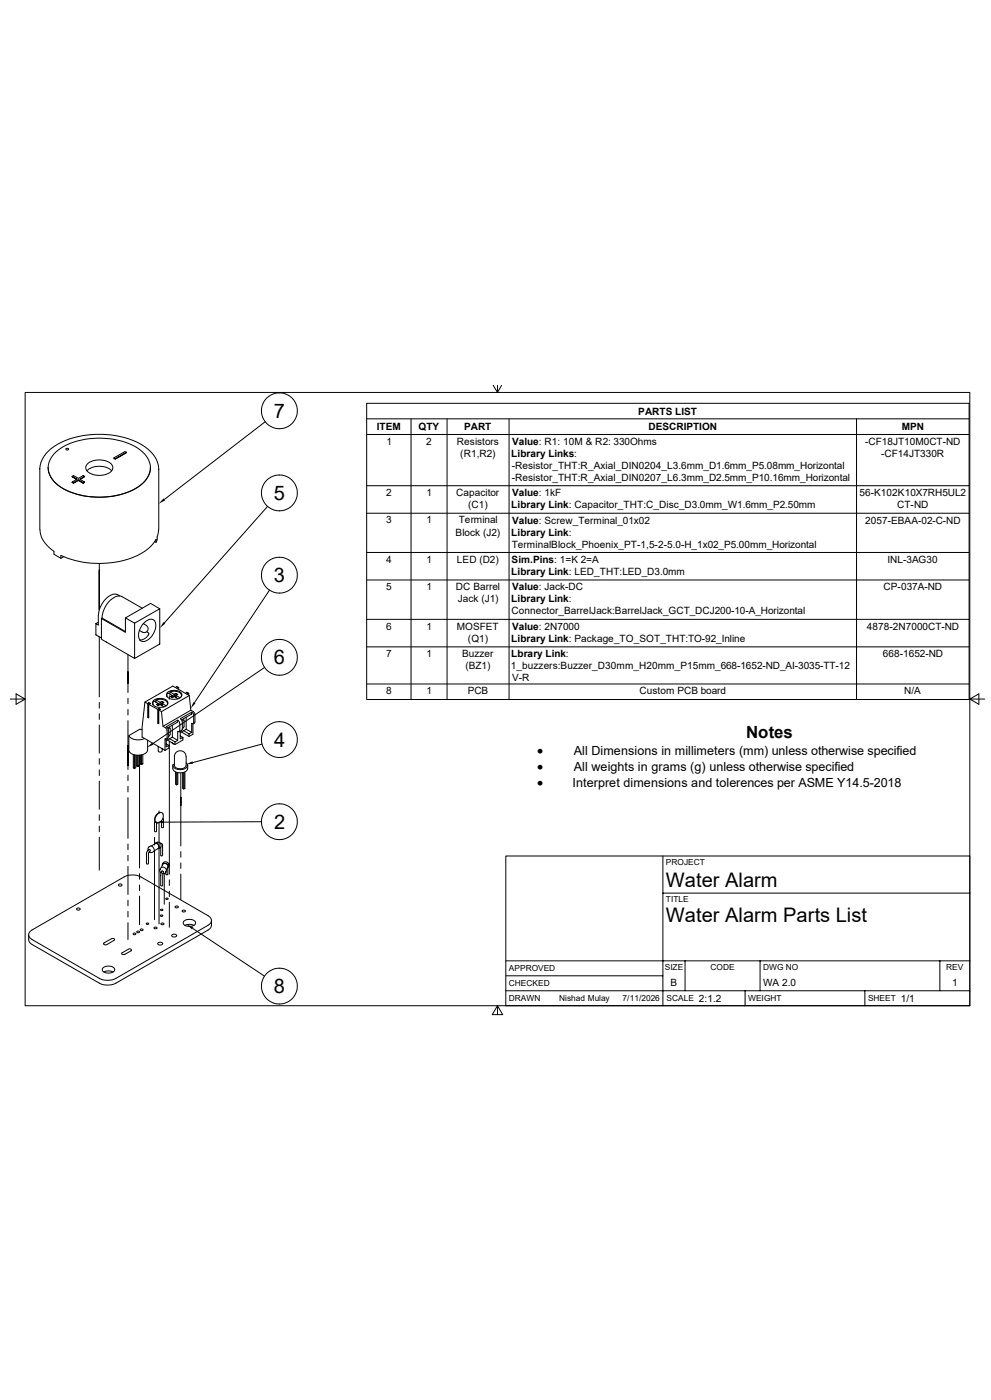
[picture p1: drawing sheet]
<svg xmlns="http://www.w3.org/2000/svg" width="297mm" height="420mm" viewBox="0 0 297 420" stroke-linecap="round" stroke-linejoin="round" font-family="sans-serif">
<g fill="none" stroke="#000" stroke-width=".3">
<path d="M7.5 117.7h283.2v184h-283.2zM147.8 115.6l1.3 2.1v-2.1M150.3 115.6l-1.2 2.1M16.2 136.2a19.6 19.6 0 0 1 15.4-4.7 17 17 0 0 1 12.3 5.3 5.8 5.8 0 0 1-1.2 8.2 21.1 21.1 0 0 1-16 4 16.1 16.1 0 0 1-11-5.2 5.6 5.6 0 0 1 .5-7.6zM19.8 134.6h.7a.38 .38 0 0 1-.3 .4 .38 .38 0 0 1-.4-.4zM26.1 139.2a5.6 5.6 0 0 1 7.5 .4 1.88 1.88 0 0 1-1.5 2.6 5.5 5.5 0 0 1-6.2-1.2l-.2-1.1zM34.1 137.4l.4 .4zM34.5 137.6l3.4-1.9-3.4 2.1M37.9 135.7l-.4-.2-3.4 1.9M79.5 126.5l-30.2 23.3M109.9 121h180.5v88.8h-180.5zM109.9 125.6h180.5"/>
<path d="M109.9 130.3h180.5M123.2 125.6v84.2M134 125.6v84.2M152.6 125.6v84.2M256.7 125.6v84.2M11.9 158.8v-18.5l.3-1.4 .7-1.5 .9-1.3 1.2-1.3 2.1-1.5 1.7-.8 3.8-1.4 2.5-.5 3.3-.3 6.1 .3 4.5 1.2 4.1 2 1.7 1.4 1.3 1.5 1 1.6 .5 2.2v18.3M12 158.8a8.4 8.4 0 0 0 4.2 6.6v.8l2.1 1.3M14.4 140.3h.1M21.6 142.9l1.5 .9-1.5 .8 .4 .4-.4-.4M22.9 143.8l-1.3-.9 .4-.2 1.5 .8 1.4-.8 .5 .2-1.4 .9M23.5 144.1l1.4 .9 .5-.4M23.5 144l-1.5 .8"/>
<path d="M24.9 144.8l-1.4-.8-1.5 1M25.4 142.9l-1.5 .9 1.5 .8-.5 .4M26 141.2a5.8 5.8 0 0 1 7.5 0M45.1 140.3a8.1 8.1 0 0 1-5.4 6.8 24 24 0 0 1-21.6-1 7.5 7.5 0 0 1-3.7-5.8M47.5 158.8l-.4 2.3M80.2 151.9l-30.9 35M109.9 145.7h180.5M109.9 154h180.5M19.1 167l-.9 .5M29.8 169v13.9M35.9 178.8a3 3 0 0 0-4.3 .9 7.9 7.9 0 0 0-2.1 4.9M46.3 162.6h.5"/>
<path d="M46.8 162.6v-.8a16.6 16.6 0 0 1-12 6.8 28.1 28.1 0 0 1-16.5-2l-.1 .9M47.1 161.9l-.3 .7M47.1 161.1v.8M80.8 177l-22.5 33.8M109.9 165.7h180.5M109.9 174h180.5M29.5 184.6v2.9l-.8-.4v3.4l1.7 .9M29.5 186.7l-.8 .4M29.8 191.1v18M30.4 185.5l7.2 4.2v-4.3l2.7 1.5v10.6M31.9 192.7h.1M31.9 192.6l.1 .1"/>
<path d="M38.4 196.4v11.4M40.3 186.9l7.6-4.3v10.6l-7.6 4.3-9.9-5.7v-6.3l.2-.1 7 4M42.6 182.5l-6-3.5a3.7 3.7 0 0 0-4.3 1.8 7.8 7.8 0 0 0-1.7 4.6M42.9 187.1l1 .5M43 187.1a2.27 2.27 0 0 1 3.4-.8 4.8 4.8 0 0 1-3.6 6.1 1.98 1.98 0 0 1-1.2-2.7l.4-1.1zM43.9 187.7a1.14 1.14 0 0 1 .3 1.5 1.14 1.14 0 0 1-1.5 .4l-1-.5M44 189.5l.6 .6a2.75 2.75 0 0 1-2.8 1.8M47.9 182.6l-2.8-1.6-7.5 4.4M109.9 185.8h180.5M109.9 194.1h180.5M3 209.7h4.5l-2.7-1.5v3.1l2.7-1.6M29.8 210.7v1.7"/>
<path d="M29.8 214.1v1.7M29.8 217.5v8.4M38.4 216.2v14.6M38.4 209.5v1.6M38.4 212.8v1.7M42 218.7l-3.4 2v4.6a3.7 3.7 0 0 0 5.6 0v-3.3M42 218.8l.6 .1M43.4 210.6l.9 .5v4.1l.3 .2v-4.1l2.7 1.5v4.2l.3 .1v-4.1l.8 .5 .5 4.4 .8 .5 .4 .8-.1 2.3-.2 .2-.4-.1v3.5l-6.8-4v-2.9zM43.4 210.6l8.4-4.8 .8 .5 .4-.4 .6 .3-.7 .3 2.7 1.5 .4-.4 .6 .4-.7 .2 .8 .5 .5 4.4 .8 .4M44.3 211.1l.3-.4 .6 .4-.6 .2M44.6 214.9l-.3 .3M44.6 210.7v.5"/>
<path d="M45.8 211v.3M46.1 210.1a3.1 3.1 0 0 1 4.2 .5 1.54 1.54 0 0 1-1.8 1.6 2.27 2.27 0 0 1-2.8-1.3zM46.7 210l1.3 .7 .6-.3 .5 .3-.5 .3v.7M46.7 210v.7M46.8 210a2.77 2.77 0 0 1 3.4 .9l-.1 .5M47.6 212.5v.5l.6-.2-.6-.3-.3 .3M47.6 216.7l-.3 .3M48 211.4l-.5 .3-.6-.3 .5-.4v.7M48 211.4l1.1 .6M48 210.7v.7M48.6 210.4v.7M48.6 211.1l-.6 .3-1.8-1.1-.3 .4v.7"/>
<path d="M48.6 211l1.2 .8M50 208.6v.3M50.2 207.7a3.1 3.1 0 0 1 4.3 .5 1.54 1.54 0 0 1-1.8 1.6 2.27 2.27 0 0 1-2.8-1.4zM50.2 211v.3M50.8 218.4l-.4 .2M50.8 208.7v1.1zM50.8 218.4l.2 .1M50.9 207.6l1.3 .7 .5-.3 .6 .3-.6 .3v.7M50.9 207.6v.6M51 207.6a2.77 2.77 0 0 1 3.4 .8l-.1 .6M51 218.5v1.8M51.6 217.6v3.5"/>
<path d="M52.2 209l-.6 .3-.5-.3 .5-.4v.7M52.2 209l1.1 .6M52.2 208.3v.7M52.7 208v.7M52.7 208.7l-.5 .3-1.8-1.1-.3 .3v.8M52.7 208.6l1.3 .7M53.3 216v.6l-3.1 1.8M53.4 216.2l.5 .8-.1 2.3-.2 .2-.3-.1v2.7l-.8 .4M53.4 216.1l-3.6 1.9 .7 .9-.2 2.6M53.6 206.2v.6M54 219.4v2.3l.8-.5M54.4 208.6v.3"/>
<path d="M54.9 216h.3v2l-.5 .5M54.9 215.9l-.3 .3M55 219.2l.8-.4 1.6 .9M55 219.2l-1 .6M55 219.2l1.6 1v.7M55.8 215.1v3.7M56.6 208v.5M56.7 208.7l-8.3 4.8M57.2 213.1l-8.3 4.8M57.4 213.7v.5l-3 1.7M57.6 213.7l.4 .7v2.5l-.2 .2-.4-.1v2.7l-.8 .5M57.6 213.7l-3.6 1.9 .6 .8 .1 2.4-1 .7"/>
<path d="M57.8 217.1v3.2l-1.2 .6-2.2-1.3M58 213.5l.4 .7-.1 2.7M58.3 216.9l-.4 .2M79.3 200.2l-33.5 22.9M109.9 205.2h180.5M290.7 209.7l2.7 1.6v-3.1l-2.7 1.5h4.4M29.8 227.6v1.7M29.8 231v1.7M29.8 234.4v8.4M38.4 239.3v12.2M38.4 232.5v1.7M38.4 235.9v1.7"/>
<path d="M38.6 220.7a3.9 3.9 0 0 0 4.7 .8M40 226.4v4l.3 .2M40.3 226.5v4.1M40.7 226.6v3.7l-.4 .3M41 226.6v3.2l.4 .2M41.7 226.6v3.1l-.3 .3v-3.4M41.8 226.6v33.8M42.1 226.6v2.6l.3 .2M42.8 226.4v2.8l-.4 .2v-2.9M47.4 223.9l.1 1.4a.62 .62 0 0 0 .5 .3 .62 .62 0 0 0 .6-.3M48.6 224.6v.7M49.8 221.7v2.4l.8-.5v.8l-1.2 .7"/>
<path d="M49.8 223.2l.8 .4M50.3 221.5l-.3 .2M50.8 222.3v40M50.8 221.6l1.7 .9v.9M50.8 221.6l.8-.5 1.7 1M50.8 221.6l-1 .6M51 220.3l-.5 .6M51.6 222.8l.2 .3 .5 .1M51.8 229.6v1M51.8 230.6a2.63 2.63 0 0 0 4 .7l.4-.7M52.3 229.2l-.5 .3M52.6 231.6v3.7l.4 .2"/>
<path d="M53 231.7v3.8l.3-.2v-3.5M54 220.8l.8 .4v.8l-2.3 1.4-2.3-1.4M54.2 231.9v21.9M54.7 231.8v4.7l.4 .2M55.4 231.6v4.9l-.3 .2v-5M55.8 228.9a.96 .96 0 0 1 .4 1 .96 .96 0 0 1-.8 .7 2.41 2.41 0 0 1-3.6-1.2M55.8 226.9a1.74 1.74 0 0 0-1.8-1.7 1.74 1.74 0 0 0-1.7 1.7v2.7a1.99 1.99 0 0 0 3.5 0M55.8 226.9v2.7M56.3 229.6v1M78.5 223.2l-20.7 5.6M29.8 244.4v1.7M29.8 247.8v1.7"/>
<path d="M29.8 251.2v9.8M38.4 253.2v1.7M38.4 256.6v1.6M38.4 259.9v8.5M44.5 259.1v-3l.5-.9-.2-.4-.6 .4-.3 .8v3.1l.3 .1 .2-.1M45.1 253.8a.97 .97 0 0 1 1.1 .8 .97 .97 0 0 1-.7 1.1l-.8-.2M45.1 253.8l-.7 .5v.7M45.3 253.8l1.4-.8a.97 .97 0 0 1 .8 1.5M46.3 251.2v2.3zM46.3 255.7v-.5v20.7M46.4 249.4l.2 .2 .3-.2M46.5 246.5l-.2 2.9"/>
<path d="M46.5 253.1a.73 .73 0 0 1 .8 0 .73 .73 0 0 1 .3 .6l.1 .7-.4 .2M46.6 246.6l.4 .1-.1 2.7M46.6 246.6a2.2 2.2 0 0 1 1.8-2.8 1.87 1.87 0 0 1 .4 1.9 1.87 1.87 0 0 1-1.5 1.2M46.6 252.9l.9-.3 .7 .6 .1 .8-.8 .6M47 246.9h.3M47.5 254.5l-1.3 .7M47.7 246.8v30.4M47.7 243.3v.6zM48 252.9l.4 .1 .3 .5v3.1l-.3 .2-.2-.2v-2.4M48 243.7a2.18 2.18 0 0 0-1.6 2.7M48.4 246.3v1.9l.3 .1 .2-.1M48.6 259.3l.5-.6 .9-.1 .6 .6-.2 .9"/>
<path d="M48.6 259.6a.86 .86 0 0 1 1.2-.5 .86 .86 0 0 1 .4 1.2M48.7 259.4l-.4 .9M48.8 259.4a.86 .86 0 0 1 1-.3 .86 .86 0 0 1 .5 1l-.4 .9M48.9 245.5l.1 2.7M54.2 255.5v1.7M54.2 258.9v1.6M78.4 246.5l-29.3 .1M151.6 256.8h139.1v44.9h-139.1zM198.7 256.8v44.9M9 279.5l28.2-16.4a5.6 5.6 0 0 1 5 0l20.2 11.6a1.53 1.53 0 0 1 1 1.4 1.53 1.53 0 0 1-1 1.5l-27.6 15.9a5.6 5.6 0 0 1-5 0l-20.2-11.6a1.47 1.47 0 0 1-.6-2.4zM23 272.6a.48 .48 0 0 1 .6-.2 .48 .48 0 0 1 .3 .6h-.8zM35.5 265.4a.48 .48 0 0 1 .6-.2 .48 .48 0 0 1 .3 .6h-.8z"/>
<path d="M38.4 270v1.7M38.4 273.4v1.7M38.4 276.8v5.1M41 279.4h.8a.38 .38 0 0 1-.4 .4 .38 .38 0 0 1-.4-.4zM41.8 262.1v1.7M41.8 265.5v1.7M41.8 268.8v8.6M42.1 278.8h.7a.38 .38 0 0 1-.3 .4 .38 .38 0 0 1-.4-.4zM43.9 277h.6a.34 .34 0 0 1-.3 .3 .34 .34 0 0 1-.3-.3zM46.2 278.3h.8a.42 .42 0 0 1-.4 .3 .42 .42 0 0 1-.4-.3zM48.2 265.6v-3.3l.2-1 .2-.1 .4 .3-.2 .8v3.3M48.2 274.5l.6 .1a.3 .3 0 0 1-.4 .3 .3 .3 0 0 1-.2-.4z"/>
<path d="M48.2 272.8l.6 .1a.3 .3 0 0 1-.3 .3 .3 .3 0 0 1-.3-.4zM48.2 265.6l.3 .2 .2-.2M48.3 277h.8a.42 .42 0 0 1-.4 .4 .42 .42 0 0 1-.4-.4zM49.2 262v9.3M49.7 269.5h.7a.34 .34 0 0 1-.4 .3 .34 .34 0 0 1-.3-.3zM49.8 261.3l-.3 .6-.7 .2M49.8 261.3a.98 .98 0 0 0-.9-1.1 .98 .98 0 0 0-1 1.1l.4 .6M50.3 260.2l-.1 2.2h-.4l-.1-.9M50.8 263.9v1.7M50.8 267.3v1.7M50.8 270.7v7.5M52.5 271.9a.52 .52 0 0 1 .5-.1 .52 .52 0 0 1 .4 .4 .52 .52 0 0 1-.5 .2 .52 .52 0 0 1-.4-.5z"/>
<path d="M54.2 262.2v7.7M54.6 273.2a.52 .52 0 0 1 .6-.2 .52 .52 0 0 1 .3 .4 .52 .52 0 0 1-.5 .2 .52 .52 0 0 1-.4-.4zM55.1 276.4a2.57 2.57 0 0 1 3.5 .2 1.41 1.41 0 0 1-1.8 1.3 1.28 1.28 0 0 1-1.7-1.5zM55.4 277.6a3.1 3.1 0 0 1 2.8 0M57.7 278.5l21.5 14.3M63.4 276.1l-.2 2-.8 .9-27.6 15.9a5.6 5.6 0 0 1-5 0l-20.2-11.6-.9-.9-.1-2M198.7 267.9h92M30.8 290.4a2.57 2.57 0 0 1 3.5 .2 1.41 1.41 0 0 1-1.8 1.3 1.28 1.28 0 0 1-1.7-1.5zM31.1 291.6a3.1 3.1 0 0 1 2.8 0M33.4 281.6h.8l.1 .4-2.3 1.4-.9-.1 .1-.4 2.2-1.3M38.4 284.8l-1.8 1M38.5 284.7h.7l.2 .4-2 1.2h-.8l-.2-.3 .2-.2"/>
<path d="M39.9 280h.8a.38 .38 0 0 1-.4 .4 .38 .38 0 0 1-.4-.4zM47.4 282.8a.76 .76 0 0 1 .8-.2 .76 .76 0 0 1 .5 .6 .83 .83 0 0 1-1.4-.2zM51.6 280.4a.76 .76 0 0 1 .8-.2 .76 .76 0 0 1 .5 .6 .83 .83 0 0 1-1.4-.3zM151.6 297.2h139.1M151.6 292.7h47.1M151.6 288.2h139.1M205.3 288.2v9M223.3 297.2v4.5M227.8 288.2v9M259.2 297.2v4.5M281.7 288.2v9M149.1 301.7l1.6 2.7h-3.2l1.6-2.7v2.7"/>
<circle cx="83.7" cy="123.2" r="5.4"/>
<circle cx="83.7" cy="147.9" r="5.4"/>
<circle cx="83.7" cy="172.5" r="5.4"/>
<circle cx="83.7" cy="197.2" r="5.4"/>
<circle cx="83.7" cy="221.9" r="5.4"/>
<circle cx="83.7" cy="246.5" r="5.4"/>
<circle cx="83.7" cy="295.8" r="5.4"/>
</g>
<path d="M49 149.5l.5 .6-2 1zM49 186.6l.5 .5-1.7 1.4zM58 210.6l.6 .4-1.5 1.6zM44 224.3l1.6-1.5 .4 .6zM55.7 229.3l2-.9 .2 .7zM46.9 246.6l2.2-.3v.7zM56 277.3l2 .9-.5 .6z" fill="#000"/>
<g font-size="6">
<text x="82.1" y="125.4">7</text>
<text x="82.1" y="150">5</text>
<text x="82.1" y="174.7">3</text>
<text x="82.1" y="199.3">6</text>
<text x="82.2" y="224">4</text>
<text x="82.1" y="248.7">2</text>
<text x="199.6" y="266.1">Water Alarm</text>
<text x="199.6" y="276.7">Water Alarm Parts List</text>
<text x="82.1" y="297.9">8</text>
</g>
<text font-size="5" x="223.6" y="221.4">Notes</text>
<g font-size="4">
<text x="161" y="226.6">·</text>
<text x="161" y="231.4">·</text>
<text x="161" y="236.2">·</text>
</g>
<g font-size="3.8">
<text x="172" y="226.6">All Dimensions in millimeters (mm) unless otherwise specified</text>
<text x="172" y="231.4">All weights in grams (g) unless otherwise specified</text>
<text x="171.6" y="236.2">Interpret dimensions and tolerences per ASME Y14.5-2018</text>
</g>
<g font-size="3">
<text x="191.3" y="124.4">PARTS LIST</text>
<text x="112.9" y="129.1">ITEM</text>
<text x="125.4" y="129">QTY</text>
<text x="139.1" y="129.1">PART</text>
<text x="194.4" y="129.1">DESCRIPTION</text>
<text x="270.2" y="129.1">MPN</text>
<text x="115.8" y="133.4">1</text>
<text x="127.8" y="133.4">2</text>
<text x="137" y="133.4">Resistors</text>
<text x="138" y="137">(R1,R2)</text>
<text x="153.2" y="137">Library Links:</text>
<text x="153.5" y="133.4">Value: R1: 10M &amp; R2: 330Ohms</text>
<text x="259.3" y="133.4">-CF18JT10M0CT-ND</text>
<text x="264.1" y="137">-CF14JT330R</text>
<text x="153.4" y="140.6">-Resistor_THT:R_Axial_DIN0204_L3.6mm_D1.6mm_P5.08mm_Horizontal</text>
<text x="115.7" y="148.8">2</text>
<text x="127.9" y="148.8">1</text>
<text x="136.7" y="148.8">Capacitor</text>
<text x="153.4" y="144.2">-Resistor_THT:R_Axial_DIN0207_L6.3mm_D2.5mm_P10.16mm_Horizontal</text>
<text x="153.5" y="148.8">Value: 1kF</text>
<text x="257.6" y="148.8">56-K102K10X7RH5UL2</text>
<text x="140.3" y="152.4">(C1)</text>
<text x="153.2" y="152.4">Library Link: Capacitor_THT:C_Disc_D3.0mm_W1.6mm_P2.50mm</text>
<text x="268.9" y="152.4">CT-ND</text>
<text x="115.7" y="157">3</text>
<text x="127.8" y="157">1</text>
<text x="136.5" y="160.7">Block (J2)</text>
<text x="137.5" y="157">Terminal</text>
<text x="153.2" y="160.7">Library Link:</text>
<text x="153.5" y="157.1">Value: Screw_Terminal_01x02</text>
<text x="259.3" y="157.1">2057-EBAA-02-C-ND</text>
<text x="153.4" y="164.3">TerminalBlock_Phoenix_PT-1,5-2-5.0-H_1x02_P5.00mm_Horizontal</text>
<text x="115.7" y="168.8">4</text>
<text x="127.8" y="168.8">1</text>
<text x="137" y="168.8">LED (D2)</text>
<text x="153.2" y="172.4">Library Link: LED_THT:LED_D3.0mm</text>
<text x="153.3" y="168.8">Sim.Pins: 1=K 2=A</text>
<text x="266" y="168.8">INL-3AG30</text>
<text x="115.7" y="177">5</text>
<text x="127.8" y="177">1</text>
<text x="136.7" y="177.1">DC Barrel</text>
<text x="153.5" y="177.1">Value: Jack-DC</text>
<text x="264.8" y="177.1">CP-037A-ND</text>
<text x="137.2" y="180.7">Jack (J1)</text>
<text x="153.2" y="180.6">Library Link:</text>
<text x="153.3" y="184.3">Connector_BarrelJack:BarrelJack_GCT_DCJ200-10-A_Horizontal</text>
<text x="115.7" y="188.8">6</text>
<text x="127.8" y="188.8">1</text>
<text x="136.9" y="188.9">MOSFET</text>
<text x="153.5" y="188.8">Value: 2N7000</text>
<text x="259.8" y="188.9">4878-2N7000CT-ND</text>
<text x="115.7" y="197.1">7</text>
<text x="127.8" y="197.1">1</text>
<text x="138.5" y="197.1">Buzzer</text>
<text x="140.3" y="192.5">(Q1)</text>
<text x="153.2" y="192.5">Library Link: Package_TO_SOT_THT:TO-92_Inline</text>
<text x="153.2" y="197.1">Lbrary Link:</text>
<text x="264.6" y="197.1">668-1652-ND</text>
<text x="139.5" y="200.7">(BZ1)</text>
<text x="153.1" y="200.7">1_buzzers:Buzzer_D30mm_H20mm_P15mm_668-1652-ND_AI-3035-TT-12</text>
<text x="115.7" y="208.2">8</text>
<text x="127.8" y="208.2">1</text>
<text x="140.2" y="208.3">PCB</text>
<text x="153.5" y="204.3">V-R</text>
<text x="191.7" y="208.3">Custom PCB board</text>
<text x="270.9" y="208.3">N/A</text>
<text x="201" y="295.7">B</text>
<text x="228.7" y="295.7">WA 2.0</text>
<text x="285.3" y="295.7">1</text>
<text x="209.5" y="300.5">2:1.2</text>
<text x="270" y="300.5">1/1</text>
</g>
<g font-size="2.5">
<text x="199.6" y="259.5">PROJECT</text>
<text x="199.6" y="270.6">TITLE</text>
<text x="152.5" y="291.4">APPROVED</text>
<text x="199.2" y="290.9">SIZE</text>
<text x="212.9" y="290.9">CODE</text>
<text x="228.7" y="290.9">DWG NO</text>
<text x="283.6" y="290.9">REV</text>
<text x="152.5" y="295.9">CHECKED</text>
<text x="152.5" y="300.4">DRAWN</text>
<text x="167.6" y="300.4">Nishad Mulay</text>
<text x="186.6" y="300.4">7/11/2026</text>
<text x="199.7" y="300.4">SCALE</text>
<text x="224.2" y="300.4">WEIGHT</text>
<text x="260.2" y="300.4">SHEET</text>
</g>
</svg>
